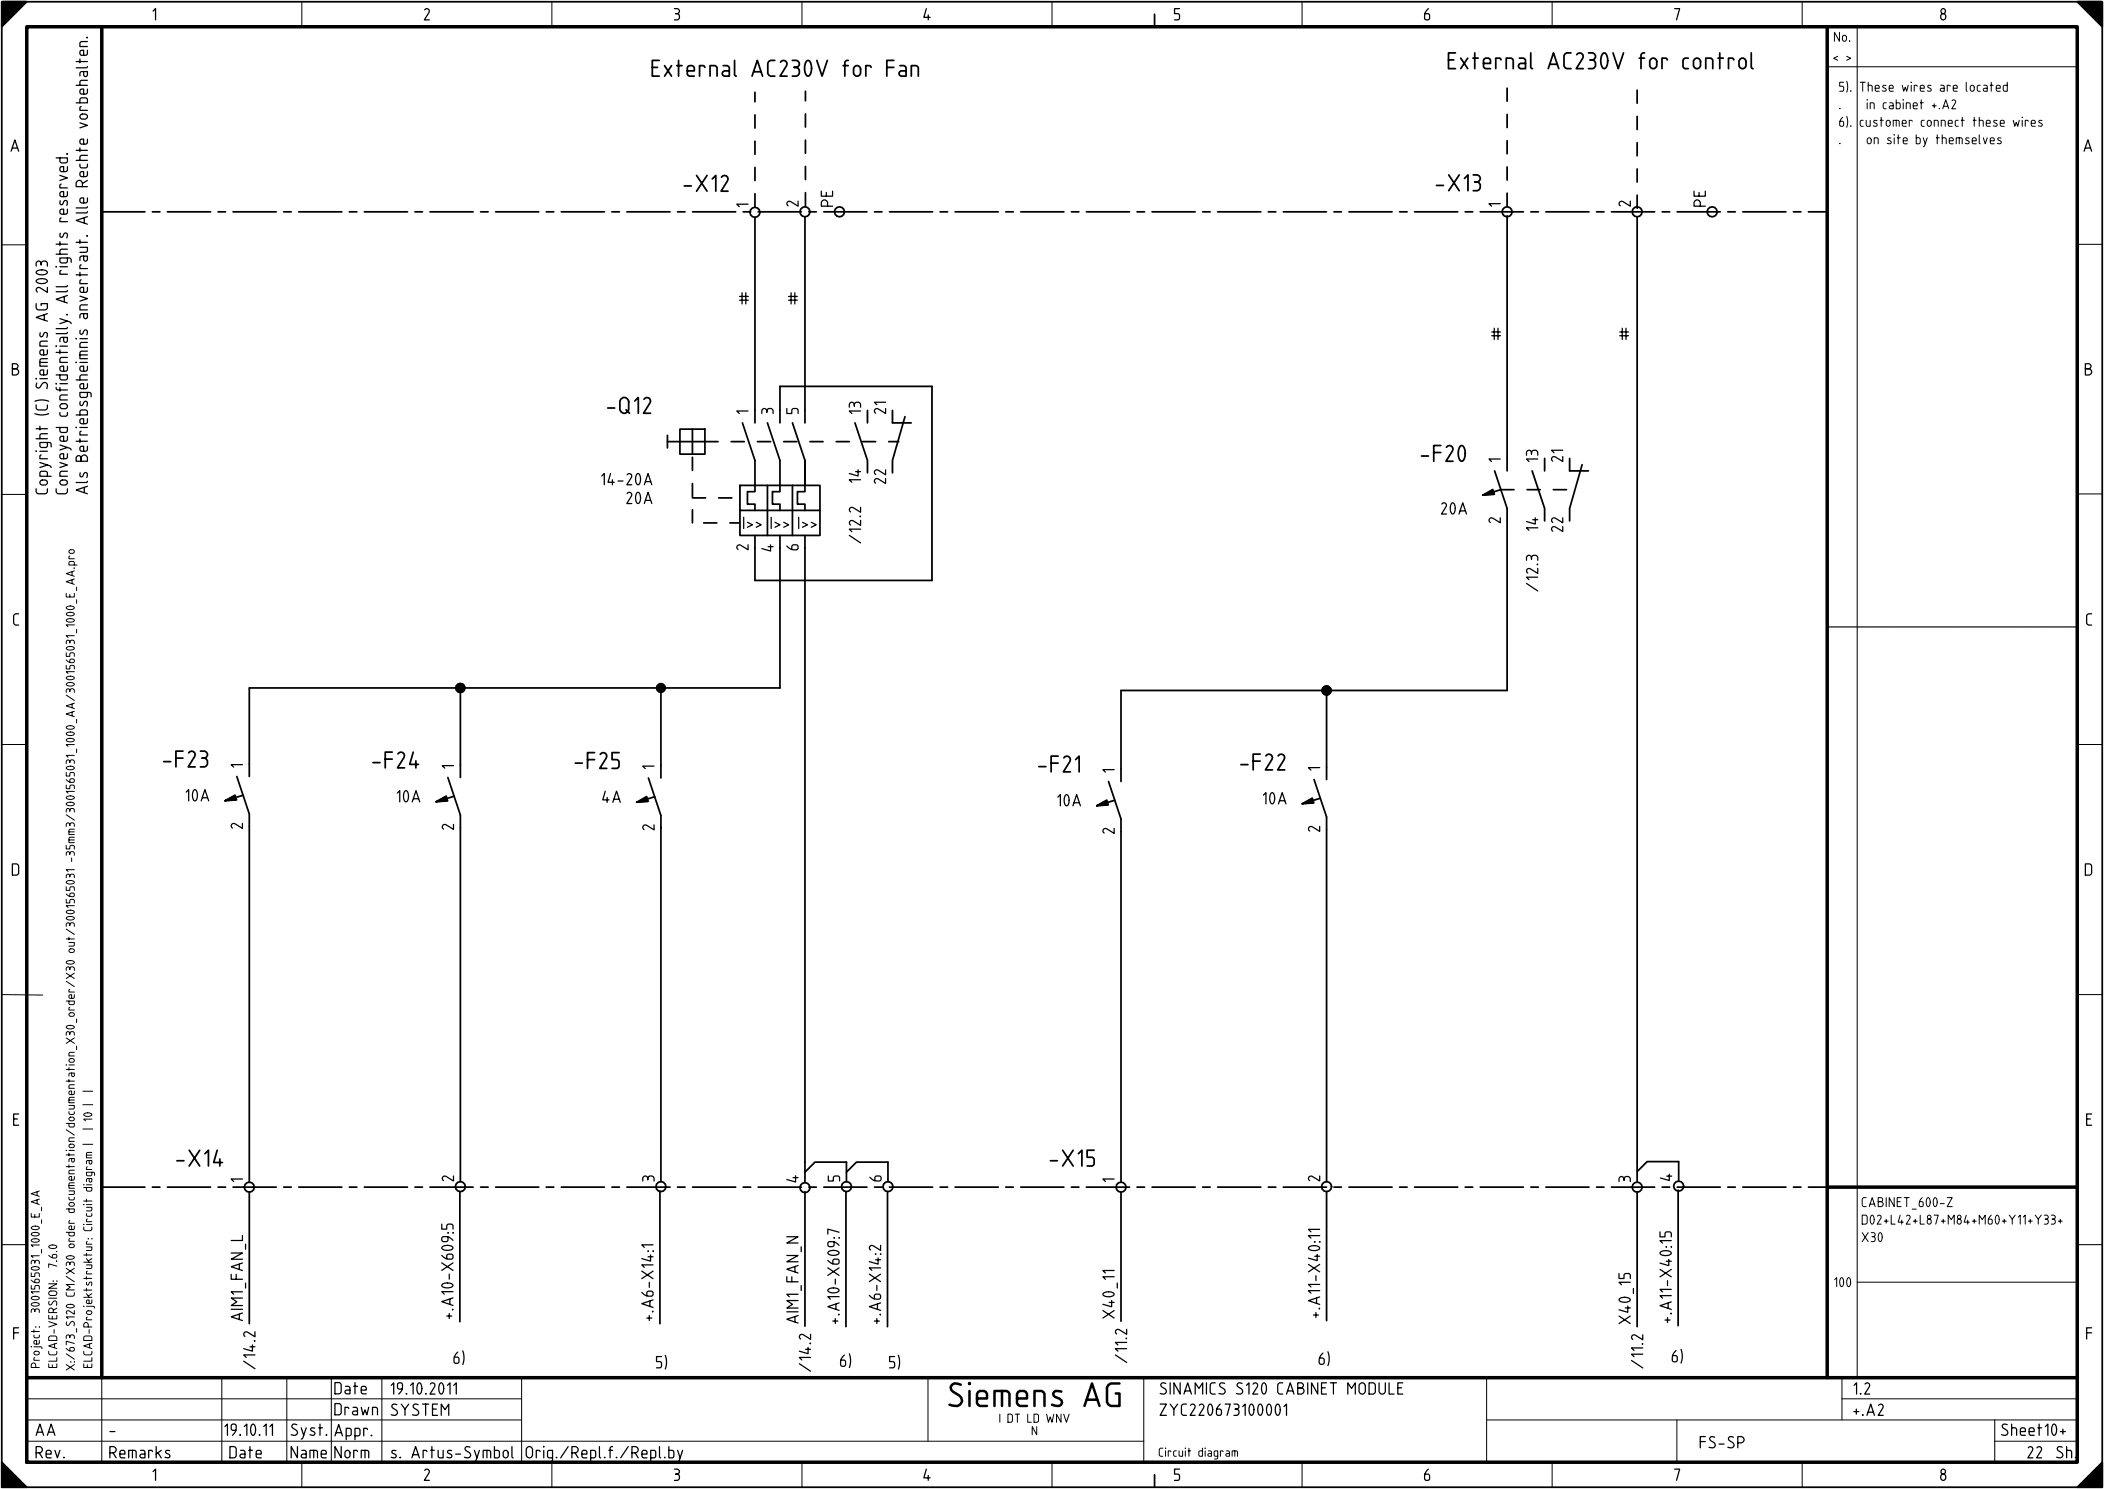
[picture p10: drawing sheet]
<svg xmlns="http://www.w3.org/2000/svg" width="421mm" height="298mm" viewBox="0 0 421 298" stroke-linecap="round" stroke-linejoin="round" font-family="sans-serif">
<g fill="none" stroke="#000" stroke-width=".35">
<path d="M.4 .3h420v297h-420zM.4 .3h5l-5 5zM.5 4.9h.1M.5 4.9h.2M.5 4.8h.2M.5 4.7h.3M.5 4.6h.4M.5 4.6h.5M.5 4.5h.5M.5 4.4h.6M.5 4.3h.7M.5 4.3h.8"/>
<path d="M.5 4.2h.8M.5 4.1h.9M.5 4h1M.5 3.9h1.1M.5 3.8h1.2M.5 3.8h1.3M.5 3.7h1.3M.5 3.6h1.4M.5 3.5h1.5M.5 3.5h1.6M.5 3.4h1.6M.5 3.3h1.7"/>
<path d="M.5 3.2h1.8M.5 3.2h1.9M.5 3.1h1.9M.5 3h2M.5 2.9h2.1M.5 2.9h2.2M.5 2.8h2.2M.5 2.7h2.3M.5 2.6h2.4M.5 2.6h2.5M.5 2.5h2.5M.5 2.4h2.6"/>
<path d="M.5 2.3h2.7M.5 2.3h2.8M.5 2.2h2.8M.5 2.1h2.9M.5 2h3M.5 2h3.1M.5 1.9h3.1M.5 1.8h3.2M.5 1.7h3.3M.5 1.7h3.4M.5 1.6h3.4M.5 1.5h3.5"/>
<path d="M.5 1.4h3.6M.5 1.3h3.7M.5 1.2h3.8M.5 1.2h3.9M.5 1.1h3.9M.5 1h4M.5 .9h4.1M.5 .9h4.2M.5 .8h4.2M.5 .7h4.3M.5 .6h4.4M.5 .6h4.5"/>
<path d="M.5 .5h4.5M.5 .4h4.6M.5 .3h4.7M151 18.5v1.8M161.1 18.2v2M230.9 2.9v2.4M301.4 17.6v2.6M327.4 18v2.6M415.4 .3h5v5zM415.5 .3h4.7M415.6 .4h4.6M415.7 .5h4.5"/>
<path d="M415.7 .6h4.5M415.8 .6h4.4M415.9 .7h4.3M416 .8h4.2M416 .9h4.2M416.1 .9h4.1M416.2 1h4M416.3 1.1h3.9M416.3 1.2h3.9M416.4 1.2h3.8M416.5 1.3h3.7M416.6 1.4h3.6"/>
<path d="M416.7 1.5h3.5M416.8 1.6h3.4M416.8 1.7h3.4M416.9 1.7h3.3M417 1.8h3.2M417.1 1.9h3.1M417.1 2h3.1M417.2 2h3M417.3 2.1h2.9M417.4 2.2h2.8M417.4 2.3h2.8M417.5 2.3h2.7"/>
<path d="M417.6 2.4h2.6M417.7 2.5h2.5M417.7 2.6h2.5M417.8 2.6h2.4M417.9 2.7h2.3M418 2.8h2.2M418 2.9h2.2M418.1 2.9h2.1M418.2 3h2M418.3 3.1h1.9M418.3 3.2h1.9M418.4 3.2h1.8"/>
<path d="M418.5 3.3h1.7M418.6 3.4h1.6M418.6 3.5h1.6M418.7 3.5h1.5M418.8 3.6h1.4M418.9 3.7h1.3M418.9 3.8h1.3M419 3.8h1.2M419.1 3.9h1.1M419.2 4h1M419.3 4.1h.9M419.4 4.2h.8"/>
<path d="M419.4 4.3h.8M419.5 4.3h.7M419.6 4.4h.6M419.7 4.5h.5M419.7 4.6h.5M419.8 4.6h.4M419.9 4.7h.3M420 4.8h.2M420 4.9h.2M420.1 4.9h.1M151 23v2.6M151 28.2v2.7"/>
<path d="M151 33.5v2.6M151 38.7v2.6M161.1 22.8v2.6M161.1 28v2.6M161.1 33.3v2.6M161.1 38.5v2.6M301.4 22.9v2.6M301.4 28.1v2.6M301.4 33.4v2.6M301.4 38.6v2.7M327.4 23.3v2.6M327.4 28.5v2.7"/>
<path d="M327.4 33.8v2.6M327.4 39v2.6M20.4 42.4h8.6M30.5 42.4h1.5M33.5 42.4h8.6M43.6 42.4h1.5M46.6 42.4h8.6M56.7 42.4h1.5M59.7 42.4h8.7M69.9 42.4h1.5M72.9 42.4h8.6M83 42.4h1.5"/>
<path d="M86 42.4h8.6M96.1 42.4h1.5M99.1 42.4h8.6M109.2 42.4h1.5M112.2 42.4h8.7M122.4 42.4h1.5M125.4 42.4h8.6M135.5 42.4h1.5M138.5 42.4h8.6M148.6 42.4h1.5M151 43.4v41.2M151.6 42.4h8.6"/>
<path d="M161 43.3v41.3M161.7 42.4h1.5M164.7 42.4h8.7M174.9 42.4h1.5M177.9 42.4h8.6M188 42.4h1.5M191 42.4h8.6M201.1 42.4h1.5M204.1 42.4h8.6M214.2 42.4h1.5M217.2 42.4h8.7M227.4 42.4h1.5"/>
<path d="M230.4 42.4h8.6M240.5 42.4h1.5M243.5 42.4h8.6M253.6 42.4h1.5M256.6 42.4h8.6M266.7 42.4h1.5M269.7 42.4h8.7M279.9 42.4h1.5M282.9 42.4h8.6M293 42.4h1.5M296 42.4h8.6M301.4 43.1v51"/>
<path d="M306.1 42.4h1.5M309.1 42.4h8.6M319.2 42.4h1.5M322.2 42.4h8.7M327.4 43.3v193.1M332.4 42.4h1.5M335.4 42.4h8.6M345.5 42.4h1.5M348.5 42.4h8.6M358.6 42.4h1.5M361.6 42.4h3.8M133.5 88.3h10.1"/>
<path d="M133.5 87v2.5M136 85.8h5v5h-5zM138.5 85.8v5M138.5 91.4v2.7M138.5 96.7v2.6M138.5 99.6h2.6M143.7 99.6h2.6M146.2 88.3h2.6M148 97h16v5h-16zM148.5 84.6l2.5 7.5v6.2h-1.5v2.5h1.5v1.2M151.5 88.3h2.6M153.5 84.6l2.5 7.5v6.2h-1.5v2.5h1.5v1.2"/>
<path d="M153.5 97v10.1M156 84.6v-7.4h30.4v38.8h-35.4v-8.9M156.7 88.3h2.6M158.5 84.6l2.5 7.5v6.2h-1.5v2.5h1.5v1.2M158.5 97v10.1M162 88.3h2.6M167.2 88.3h2.6M171 84.6l2.5 7.5v2.4M172.5 88.3h2.6M173.5 82v2.6M177.7 88.3h2M178.5 82v2.6h3.7"/>
<path d="M181 83.3l-2.5 8.8v2.4M296.5 99l2-1.1 .3 .9zM298.4 98l-.1 .1M298.4 98.1l-.5 .2M298.4 98.2l-.9 .3M298.5 98.3l-1.4 .4M298.5 98.5l-1.4 .4M298.6 98.6l-1 .3M298.6 98.7l-.5 .1M298.6 98.8h-.1M298.9 94.1l2.5 7.5v36.4h-77.2v18.2M302.7 97.9h-2.6l-3.6 1.1"/>
<path d="M305.4 97.9h2.6M306.4 94.1l2.5 7.5v2.6M308.9 91.6v2.5M310.6 97.9h2.6M313.9 91.6v2.5h3.7M316.4 92.9l-2.5 8.7v2.6M138.5 101.9v2.6M140.7 104.5h2.6M146 104.5h1.7M148 102v5.1h16v-5.1M156 107.1v30.4h-106.1v17.8M161 107.1v129.3"/>
<path d="M92.1 137.5v17.9M132.2 137.5v18.1M265.3 138v17.9M46.9 159.1h-.1M46.9 159.2l-.5 .2M46.9 159.3l-.9 .3M47 159.4l-1.4 .4M47 159.6l-1.4 .4M47.1 159.7l-1 .3M47.1 159.8l-.5 .1M47.1 159.9h-.1M47.4 155.3l2.5 7.5v73.6"/>
<path d="M48.6 159l-3.6 1.1M89.1 159.3h-.1M89.1 159.4l-.5 .2M89.1 159.5l-.9 .3M89.2 159.6l-1.4 .4M89.2 159.8l-1.4 .4M89.3 159.9l-1 .3M89.3 160l-.5 .2M89.6 155.4l2.5 7.5v73.3M90.8 159.2l-3.6 1.1M129.2 159.4h-.1M129.2 159.5l-.5 .2"/>
<path d="M129.2 159.6l-.9 .3M129.3 159.7l-1.4 .4M129.3 159.9l-1.4 .4M129.4 160l-1 .3M129.7 155.6l2.5 7.5v73.1M130.9 159.3l-3.6 1.1M221.7 156.2l2.5 7.5v72.7M222.9 160l-3.6 1.1M262.3 159.7h-.1M262.3 159.8l-.5 .2M262.3 159.9l-.9 .3M262.4 160l-1.4 .4"/>
<path d="M262.8 155.9l2.5 7.5v72.8M264 159.6l-3.6 1.1M45 160.1l2-1.1 .3 .9zM87.2 160.3l2-1.1 .3 .9zM89.3 160.1h-.1M127.3 160.4l2-1.1 .3 .9zM129.4 160.1l-.5 .1M129.4 160.2h-.1M219.3 161.1l2-1.1 .3 .9zM221.2 160.1l-.1 .1M221.2 160.2l-.5 .2M221.2 160.3l-.9 .3"/>
<path d="M221.3 160.4l-1.4 .4M221.3 160.6l-1.4 .4M221.4 160.7l-1 .3M221.4 160.8l-.5 .1M221.4 160.9h-.1M260.4 160.7l2-1.1 .3 .9zM262.4 160.2l-1.4 .4M262.5 160.3l-1 .3M262.5 160.4l-.5 .1M262.5 160.5h-.1M20.4 237.3h8.6M30.5 237.3h1.5"/>
<path d="M33.5 237.3h8.6M43.6 237.3h1.5M46.6 237.3h8.6M49.9 238.4v26.3M56.7 237.3h1.5M59.7 237.3h8.7M69.9 237.3h1.5M72.9 237.3h8.6M83 237.3h1.5M86 237.3h8.6M92 238.2v26M96.1 237.3h1.5"/>
<path d="M99.1 237.3h8.6M109.2 237.3h1.5M112.2 237.3h8.7M122.4 237.3h1.5M125.4 237.3h8.6M132 238.1v26.6M135.5 237.3h1.5M138.5 237.3h8.6M148.6 237.3h1.5M151.6 237.3h8.6M161 234.4l2-2h6.3v3.8M161 238.2v26.9"/>
<path d="M161.7 237.3h1.5M164.7 237.3h8.7M169.2 238.2v27.1M169.3 234.4l2-2h6.3v3.8M174.9 237.3h1.5M177.5 238.2v27.1M177.9 237.3h8.6M188 237.3h1.5M191 237.3h8.6M201.1 237.3h1.5M204.1 237.3h8.6M214.2 237.3h1.5"/>
<path d="M217.2 237.3h8.7M224.2 238.4v25.7M227.4 237.3h1.5M230.4 237.3h8.6M240.5 237.3h1.5M243.5 237.3h8.6M253.6 237.3h1.5M256.6 237.3h8.6M265.3 238.2v25.9M266.7 237.3h1.5M269.7 237.3h8.7M279.9 237.3h1.5"/>
<path d="M282.9 237.3h8.6M293 237.3h1.5M296 237.3h8.6M306.1 237.3h1.5M309.1 237.3h8.6M319.2 237.3h1.5M322.2 237.3h8.7M327.4 234.2l2-2h6.3v3.9M327.4 238.4v26.9M332.4 237.3h1.5M335.4 237.3h8.6M335.6 237.9v27.1"/>
<path d="M345.5 237.3h1.5M348.5 237.3h8.6M358.6 237.3h1.5M361.6 237.3h3.8M.4 292.4l5 4.9h-5zM.5 297.3h4.6M.5 297.2h4.5M.5 297.1h4.5M.5 297.1h4.4M.5 297h4.4M.5 297h4.3M.5 296.9h4.2"/>
<path d="M.5 296.8h4.2M.5 296.8h4.1M.5 296.7h4.1M.5 296.7h4M.5 296.6h3.9M.5 296.5h3.9M.5 296.5h3.8M.5 296.4h3.8M.5 296.4h3.7M.5 296.3h3.6M.5 296.2h3.6M.5 296.2h3.5"/>
<path d="M.5 296.1h3.5M.5 296.1h3.4M.5 296h3.4M.5 296h3.3M.5 295.9h3.3M.5 295.9h3.2M.5 295.8h3.1M.5 295.7h3.1M.5 295.7h3M.5 295.6h3M.5 295.6h2.9M.5 295.5h2.8"/>
<path d="M.5 295.4h2.8M.5 295.4h2.7M.5 295.3h2.7M.5 295.3h2.6M.5 295.2h2.5M.5 295.1h2.5M.5 295.1h2.4M.5 295h2.4M.5 295h2.3M.5 294.9h2.2M.5 294.8h2.2M.5 294.8h2.1"/>
<path d="M.5 294.7h2.1M.5 294.7h2M.5 294.6h1.9M.5 294.5h1.9M.5 294.5h1.8M.5 294.4h1.8M.5 294.4h1.7M.5 294.3h1.6M.5 294.2h1.6M.5 294.2h1.5M.5 294.1h1.5M.5 294.1h1.4"/>
<path d="M.5 294h1.3M.5 293.9h1.3M.5 293.9h1.2M.5 293.8h1.2M.5 293.8h1.1M.5 293.7h1M.5 293.6h1M.5 293.6h.9M.5 293.5h.9M.5 293.5h.8M.5 293.4h.8M.5 293.4h.7"/>
<path d="M.5 293.3h.7M.5 293.3h.6M.5 293.2h.5M.5 293.1h.5M.5 293.1h.4M.5 293h.4M.5 293h.3M.5 292.9h.2M.5 292.8h.2M.5 292.8h.1M.5 292.7h.1M230.9 294.8v2.5"/>
<path d="M415.4 297.3l5-4.9v4.9zM415.6 297.3h4.6M415.7 297.2h4.5M415.7 297.1h4.5M415.8 297.1h4.4M415.8 297h4.4M415.9 297h4.3M416 296.9h4.2M416 296.8h4.2M416.1 296.8h4.1M416.1 296.7h4.1M416.2 296.7h4"/>
<path d="M416.3 296.6h3.9M416.3 296.5h3.9M416.4 296.5h3.8M416.4 296.4h3.8M416.5 296.4h3.7M416.6 296.3h3.6M416.6 296.2h3.6M416.7 296.2h3.5M416.7 296.1h3.5M416.8 296.1h3.4M416.8 296h3.4M416.9 296h3.3"/>
<path d="M416.9 295.9h3.3M417 295.9h3.2M417.1 295.8h3.1M417.1 295.7h3.1M417.2 295.7h3M417.2 295.6h3M417.3 295.6h2.9M417.4 295.5h2.8M417.4 295.4h2.8M417.5 295.4h2.7M417.5 295.3h2.7M417.6 295.3h2.6"/>
<path d="M417.7 295.2h2.5M417.7 295.1h2.5M417.8 295.1h2.4M417.8 295h2.4M417.9 295h2.3M418 294.9h2.2M418 294.8h2.2M418.1 294.8h2.1M418.1 294.7h2.1M418.2 294.7h2M418.3 294.6h1.9M418.3 294.5h1.9"/>
<path d="M418.4 294.5h1.8M418.4 294.4h1.8M418.5 294.4h1.7M418.6 294.3h1.6M418.6 294.2h1.6M418.7 294.2h1.5M418.7 294.1h1.5M418.8 294.1h1.4M418.9 294h1.3M418.9 293.9h1.3M419 293.9h1.2M419 293.8h1.2"/>
<path d="M419.1 293.8h1.1M419.2 293.7h1M419.2 293.6h1M419.3 293.6h.9M419.3 293.5h.9M419.4 293.5h.8M419.4 293.4h.8M419.5 293.4h.7M419.5 293.3h.7M419.6 293.3h.6M419.7 293.2h.5M419.7 293.1h.5"/>
<path d="M419.8 293.1h.4M419.8 293h.4M419.9 293h.3M420 292.9h.2M420 292.8h.2M420.1 292.8h.1M420.1 292.7h.1"/>
<circle cx="151" cy="42.4" r="1"/>
<circle cx="161" cy="42.3" r="1"/>
<circle cx="167.9" cy="42.3" r="1"/>
<circle cx="301.4" cy="42.3" r="1"/>
<circle cx="327.4" cy="42.3" r="1"/>
<circle cx="342.4" cy="42.3" r="1"/>
<circle cx="92.1" cy="137.5" r=".63"/>
<circle cx="92.1" cy="137.5" r=".37"/>
<circle cx="92.1" cy="137.5" r=".87"/>
<circle cx="132.2" cy="137.5" r=".38"/>
<circle cx="132.2" cy="137.5" r=".63"/>
<circle cx="132.2" cy="137.5" r=".87"/>
<circle cx="265.3" cy="138.1" r=".63"/>
<circle cx="265.3" cy="138" r=".88"/>
<circle cx="265.3" cy="138" r=".37"/>
<circle cx="49.9" cy="237.4" r="1"/>
<circle cx="92.1" cy="237.2" r="1"/>
<circle cx="132.2" cy="237.2" r="1"/>
<circle cx="161" cy="237.4" r="1"/>
<circle cx="169.3" cy="237.2" r="1"/>
<circle cx="177.6" cy="237.2" r="1"/>
<circle cx="224.2" cy="237.4" r="1"/>
<circle cx="265.3" cy="237.2" r="1"/>
<circle cx="327.4" cy="237.4" r="1"/>
<circle cx="335.7" cy="237.1" r="1"/>
</g>
<path d="M5.4 5.3h410v287.1h-410zM20.4 5.3v270.1M365.4 5.3v270.1M365.4 237.3h50M5.4 275.4h410" fill="none" stroke="#000" stroke-width=".7"/>
<g fill="none" stroke="#000" stroke-width=".2">
<path d="M60.4 .3v5M110.4 .3v5M160.4 .3v5M210.4 .3v5M260.4 .3v5M310.4 .3v5M360.4 .3v5M365.4 13.3h50M371.4 5.3v270.1M.4 48.9h5M415.4 48.8h5M.4 98.8h5"/>
<path d="M415.4 98.7h5M365.4 125.3h.1M365.5 125.3h.1M365.6 125.3h.1M365.7 125.3h.1M365.8 125.3h.1M365.9 125.3h.1M366 125.3h.1M366.1 125.3h.1M366.2 125.3h.1M366.3 125.3h.1M366.4 125.3h.1"/>
<path d="M366.5 125.3h.1M366.6 125.3h.1M366.7 125.3h.1M366.8 125.3h.1M366.9 125.3h.1M367 125.3h.1M367.1 125.3h.1M367.2 125.3h.1M367.3 125.3h.1M367.4 125.3h.1M367.5 125.3h.1M367.6 125.3h.1"/>
<path d="M367.7 125.3h.1M367.8 125.3h.1M367.9 125.3h.1M368 125.3h.1M368.1 125.3h.1M368.2 125.3h.1M368.3 125.3h.1M368.4 125.3h.1M368.5 125.3h.1M368.6 125.3h.1M368.7 125.3h.1M368.8 125.3h.1"/>
<path d="M368.9 125.3h.1M369 125.3h.1M369.1 125.3h.1M369.2 125.3h.1M369.3 125.3h.1M369.4 125.3h.1M369.5 125.3h.1M369.6 125.3h.1M369.7 125.3h.1M369.8 125.3h.1M369.9 125.3h.1M370 125.3h.1"/>
<path d="M370.1 125.3h.1M370.2 125.3h.1M370.3 125.3h.1M370.4 125.3h.1M370.5 125.3h.1M370.6 125.3h.1M370.7 125.3h.1M370.8 125.3h.1M370.9 125.3h.1M371 125.3h.1M371.1 125.3h.1M371.2 125.3h.1"/>
<path d="M371.3 125.3h.1M371.4 125.3h.1M371.5 125.3h.1M371.6 125.3h.1M371.7 125.3h.1M371.8 125.3h.1M371.9 125.3h.1M372 125.3h.1M372.1 125.3h.1M372.2 125.3h.1M372.3 125.3h.1M372.4 125.3h.1"/>
<path d="M372.5 125.3h.1M372.6 125.3h.1M372.7 125.3h.1M372.8 125.3h.1M372.9 125.3h.1M373 125.3h.1M373.1 125.3h.1M373.2 125.3h.1M373.3 125.3h.1M373.4 125.3h.1M373.5 125.3h.1M373.6 125.3h.1"/>
<path d="M373.7 125.3h.1M373.8 125.3h.1M373.9 125.3h.1M374 125.3h.1M374.1 125.3h.1M374.2 125.3h.1M374.3 125.3h.1M374.4 125.3h.1M374.5 125.3h.1M374.6 125.3h.1M374.7 125.3h.1M374.8 125.3h.1"/>
<path d="M374.9 125.3h.1M375 125.3h.1M375.1 125.3h.1M375.2 125.3h.1M375.3 125.3h.1M375.4 125.3h.1M375.5 125.3h.1M375.6 125.3h.1M375.7 125.3h.1M375.8 125.3h.1M375.9 125.3h.1M376 125.3h.1"/>
<path d="M376.1 125.3h.1M376.2 125.3h.1M376.3 125.3h.1M376.4 125.3h.1M376.5 125.3h.1M376.6 125.3h.1M376.7 125.3h.1M376.8 125.3h.1M376.9 125.3h.1M377 125.3h.1M377.1 125.3h.1M377.2 125.3h.1"/>
<path d="M377.3 125.3h.1M377.4 125.3h.1M377.5 125.3h.1M377.6 125.3h.1M377.7 125.3h.1M377.8 125.3h.1M377.9 125.3h.1M378 125.3h.1M378.1 125.3h.1M378.2 125.3h.1M378.3 125.3h.1M378.4 125.3h.1"/>
<path d="M378.5 125.3h.1M378.6 125.3h.1M378.7 125.3h.1M378.8 125.3h.1M378.9 125.3h.1M379 125.3h.1M379.1 125.3h.1M379.2 125.3h.1M379.3 125.3h.1M379.4 125.3h.1M379.5 125.3h.1M379.6 125.3h.1"/>
<path d="M379.7 125.3h.1M379.8 125.3h.1M379.9 125.3h.1M380 125.3h.1M380.1 125.3h.1M380.2 125.3h.1M380.3 125.3h.1M380.4 125.3h.1M380.5 125.3h.1M380.6 125.3h.1M380.7 125.3h.1M380.8 125.3h.1"/>
<path d="M380.9 125.3h.1M381 125.3h.1M381.1 125.3h.1M381.2 125.3h.1M381.3 125.3h.1M381.4 125.3h.1M381.5 125.3h.1M381.6 125.3h.1M381.7 125.3h.1M381.8 125.3h.1M381.9 125.3h.1M382 125.3h.1"/>
<path d="M382.1 125.3h.1M382.2 125.3h.1M382.3 125.3h.1M382.4 125.3h.1M382.5 125.3h.1M382.6 125.3h.1M382.7 125.3h.1M382.8 125.3h.1M382.9 125.3h.1M383 125.3h.1M383.1 125.3h.1M383.2 125.3h.1"/>
<path d="M383.3 125.3h.1M383.4 125.3h.1M383.5 125.3h.1M383.6 125.3h.1M383.7 125.3h.1M383.8 125.3h.1M383.9 125.3h.1M384 125.3h.1M384.1 125.3h.1M384.2 125.3h.1M384.3 125.3h.1M384.4 125.3h.1"/>
<path d="M384.5 125.3h.1M384.6 125.3h.1M384.7 125.3h.1M384.8 125.3h.1M384.9 125.3h.1M385 125.3h.1M385.1 125.3h.1M385.2 125.3h.1M385.3 125.3h.1M385.4 125.3h.1M385.5 125.3h.1M385.6 125.3h.1"/>
<path d="M385.7 125.3h.1M385.8 125.3h.1M385.9 125.3h.1M386 125.3h.1M386.1 125.3h.1M386.2 125.3h.1M386.3 125.3h.1M386.4 125.3h.1M386.5 125.3h.1M386.6 125.3h.1M386.7 125.3h.1M386.8 125.3h.1"/>
<path d="M386.9 125.3h.1M387 125.3h.1M387.1 125.3h.1M387.2 125.3h.1M387.3 125.3h.1M387.4 125.3h.1M387.5 125.3h.1M387.6 125.3h.1M387.7 125.3h.1M387.8 125.3h.1M387.9 125.3h.1M388 125.3h.1"/>
<path d="M388.1 125.3h.1M388.2 125.3h.1M388.3 125.3h.1M388.4 125.3h.1M388.5 125.3h.1M388.6 125.3h.1M388.7 125.3h.1M388.8 125.3h.1M388.9 125.3h.1M389 125.3h.1M389.1 125.3h.1M389.2 125.3h.1"/>
<path d="M389.3 125.3h.1M389.4 125.3h.1M389.5 125.3h.1M389.6 125.3h.1M389.7 125.3h.1M389.8 125.3h.1M389.9 125.3h.1M390 125.3h.1M390.1 125.3h.1M390.2 125.3h.1M390.3 125.3h.1M390.4 125.3h.1"/>
<path d="M390.5 125.3h.1M390.6 125.3h.1M390.7 125.3h.1M390.8 125.3h.1M390.9 125.3h.1M391 125.3h.1M391.1 125.3h.1M391.2 125.3h.1M391.3 125.3h.1M391.4 125.3h.1M391.5 125.3h.1M391.6 125.3h.1"/>
<path d="M391.7 125.3h.1M391.8 125.3h.1M391.9 125.3h.1M392 125.3h.1M392.1 125.3h.1M392.2 125.3h.1M392.3 125.3h.1M392.4 125.3h.1M392.5 125.3h.1M392.6 125.3h.1M392.7 125.3h.1M392.8 125.3h.1"/>
<path d="M392.9 125.3h.1M393 125.3h.1M393.1 125.3h.1M393.2 125.3h.1M393.3 125.3h.1M393.4 125.3h.1M393.5 125.3h.1M393.6 125.3h.1M393.7 125.3h.1M393.8 125.3h.1M393.9 125.3h.1M394 125.3h.1"/>
<path d="M394.1 125.3h.1M394.2 125.3h.1M394.3 125.3h.1M394.4 125.3h.1M394.5 125.3h.1M394.6 125.3h.1M394.7 125.3h.1M394.8 125.3h.1M394.9 125.3h.1M395 125.3h.1M395.1 125.3h.1M395.2 125.3h.1"/>
<path d="M395.3 125.3h.1M395.4 125.3h.1M395.5 125.3h.1M395.6 125.3h.1M395.7 125.3h.1M395.8 125.3h.1M395.9 125.3h.1M396 125.3h.1M396.1 125.3h.1M396.2 125.3h.1M396.3 125.3h.1M396.4 125.3h.1"/>
<path d="M396.5 125.3h.1M396.6 125.3h.1M396.7 125.3h.1M396.8 125.3h.1M396.9 125.3h.1M397 125.3h.1M397.1 125.3h.1M397.2 125.3h.1M397.3 125.3h.1M397.4 125.3h.1M397.5 125.3h.1M397.6 125.3h.1"/>
<path d="M397.7 125.3h.1M397.8 125.3h.1M397.9 125.3h.1M398 125.3h.1M398.1 125.3h.1M398.2 125.3h.1M398.3 125.3h.1M398.4 125.3h.1M398.5 125.3h.1M398.6 125.3h.1M398.7 125.3h.1M398.8 125.3h.1"/>
<path d="M398.9 125.3h.1M399 125.3h.1M399.1 125.3h.1M399.2 125.3h.1M399.3 125.3h.1M399.4 125.3h.1M399.5 125.3h.1M399.6 125.3h.1M399.7 125.3h.1M399.8 125.3h.1M399.9 125.3h.1M400 125.3h.1"/>
<path d="M400.1 125.3h.1M400.2 125.3h.1M400.3 125.3h.1M400.4 125.3h.1M400.5 125.3h.1M400.6 125.3h.1M400.7 125.3h.1M400.8 125.3h.1M400.9 125.3h.1M401 125.3h.1M401.1 125.3h.1M401.2 125.3h.1"/>
<path d="M401.3 125.3h.1M401.4 125.3h.1M401.5 125.3h.1M401.6 125.3h.1M401.7 125.3h.1M401.8 125.3h.1M401.9 125.3h.1M402 125.3h.1M402.1 125.3h.1M402.2 125.3h.1M402.3 125.3h.1M402.4 125.3h.1"/>
<path d="M402.5 125.3h.1M402.6 125.3h.1M402.7 125.3h.1M402.8 125.3h.1M402.9 125.3h.1M403 125.3h.1M403.1 125.3h.1M403.2 125.3h.1M403.3 125.3h.1M403.4 125.3h.1M403.5 125.3h.1M403.6 125.3h.1"/>
<path d="M403.7 125.3h.1M403.8 125.3h.1M403.9 125.3h.1M404 125.3h.1M404.1 125.3h.1M404.2 125.3h.1M404.3 125.3h.1M404.4 125.3h.1M404.5 125.3h.1M404.6 125.3h.1M404.7 125.3h.1M404.8 125.3h.1"/>
<path d="M404.9 125.3h.1M405 125.3h.1M405.1 125.3h.1M405.2 125.3h.1M405.3 125.3h.1M405.4 125.3h.1M405.5 125.3h.1M405.6 125.3h.1M405.7 125.3h.1M405.8 125.3h.1M405.9 125.3h.1M406 125.3h.1"/>
<path d="M406.1 125.3h.1M406.2 125.3h.1M406.3 125.3h.1M406.4 125.3h.1M406.5 125.3h.1M406.6 125.3h.1M406.7 125.3h.1M406.8 125.3h.1M406.9 125.3h.1M407 125.3h.1M407.1 125.3h.1M407.2 125.3h.1"/>
<path d="M407.3 125.3h.1M407.4 125.3h.1M407.5 125.3h.1M407.6 125.3h.1M407.7 125.3h.1M407.8 125.3h.1M407.9 125.3h.1M408 125.3h.1M408.1 125.3h.1M408.2 125.3h.1M408.3 125.3h.1M408.4 125.3h.1"/>
<path d="M408.5 125.3h.1M408.6 125.3h.1M408.7 125.3h.1M408.8 125.3h.1M408.9 125.3h.1M409 125.3h.1M409.1 125.3h.1M409.2 125.3h.1M409.3 125.3h.1M409.4 125.3h.1M409.5 125.3h.1M409.6 125.3h.1"/>
<path d="M409.7 125.3h.1M409.8 125.3h.1M409.9 125.3h.1M410 125.3h.1M410.1 125.3h.1M410.2 125.3h.1M410.3 125.3h.1M410.4 125.3h.1M410.5 125.3h.1M410.6 125.3h.1M410.7 125.3h.1M410.8 125.3h.1"/>
<path d="M410.9 125.3h.1M411 125.3h.1M411.1 125.3h.1M411.2 125.3h.1M411.3 125.3h.1M411.4 125.3h.1M411.5 125.3h.1M411.6 125.3h.1M411.7 125.3h.1M411.8 125.3h.1M411.9 125.3h.1M412 125.3h.1"/>
<path d="M412.1 125.3h.1M412.2 125.3h.1M412.3 125.3h.1M412.4 125.3h.1M412.5 125.3h.1M412.6 125.3h.1M412.7 125.3h.1M412.8 125.3h.1M412.9 125.3h.1M413 125.3h.1M413.1 125.3h.1M413.2 125.3h.1"/>
<path d="M413.3 125.3h.1M413.4 125.3h.1M413.5 125.3h.1M413.6 125.3h.1M413.7 125.3h.1M413.8 125.3h.1M413.9 125.3h.1M414 125.3h.1M414.1 125.3h.1M414.2 125.3h.1M414.3 125.3h.1M414.4 125.3h.1"/>
<path d="M414.5 125.3h.1M414.6 125.3h.1M414.7 125.3h.1M414.8 125.3h.1M414.9 125.3h.1M415 125.3h.1M415.1 125.3h.1M415.2 125.3h.1M415.3 125.3h.1M.4 148.9h5M415.4 148.9h5M.4 198.9h8.2"/>
<path d="M415.4 198.9h5M.4 248.8h5M371.4 256.3h44M415.4 248.8h5M5.4 279.7h98.9M20.4 275.4v17M44.4 275.4v17M57.4 275.4v17M66.3 275.4v17M76.4 275.4v17M104.3 275.4v17M185.6 275.4v12.7"/>
<path d="M228.7 275.4v17M297.3 275.4v17M368.3 275.4v8.5M368.3 279.7h47.1M5.4 283.9h98.9M5.4 288.1h223.3M60.4 292.4v4.9M110.4 292.4v4.9M160.4 292.4v4.9M210.4 292.4v4.9M260.4 292.4v4.9M297.3 283.9h118.1"/>
<path d="M310.4 292.4v4.9M335.3 283.9v8.5M360.4 292.4v4.9M398.8 288.1h16.6M398.9 283.8v8.6"/>
</g>
<text font-size="5" x="189.6" y="281.4">Siemens AG</text>
<g font-size="3.5">
<text x="130.3" y="15.4">External AC230V for Fan</text>
<text x="289.5" y="13.9">External AC230V for control</text>
<text x="136.7" y="38.4">-X12</text>
<text x="287.1" y="38.3">-X13</text>
<text x="121.3" y="82.8">-Q12</text>
<text x="284.1" y="92.4">-F20</text>
<text x="32.6" y="153.5">-F23</text>
<text x="74.4" y="153.7">-F24</text>
<text x="114.9" y="153.8">-F25</text>
<text x="207.6" y="154.5">-F21</text>
<text x="248" y="154.1">-F22</text>
<text x="35.2" y="233.3">-X14</text>
<text x="209.9" y="233.3">-X15</text>
</g>
<g font-size="2.5">
<text x="30.5" y="4.1">1</text>
<text x="84.7" y="4.1">2</text>
<text x="134.7" y="4.1">3</text>
<text x="184.6" y="4.1">4</text>
<text x="234.7" y="4.1">5</text>
<text x="284.7" y="4.1">6</text>
<text x="334.7" y="4.1">7</text>
<text x="387.9" y="4.1">8</text>
<text x="2.1" y="30.3">A</text>
<text x="416.6" y="30.3">A</text>
<text x="149.7" y="41.4" transform="rotate(-90 149.7 41.4)">1</text>
<text x="159.7" y="41.3" transform="rotate(-90 159.7 41.3)">2</text>
<text x="166.6" y="41.3" transform="rotate(-90 166.6 41.3)">PE</text>
<text x="300.1" y="41.3" transform="rotate(-90 300.1 41.3)">1</text>
<text x="326.1" y="41.3" transform="rotate(-90 326.1 41.3)">2</text>
<text x="341.1" y="41.3" transform="rotate(-90 341.1 41.3)">PE</text>
<text x="147.8" y="60.9">#</text>
<text x="157.6" y="60.9">#</text>
<text x="298.2" y="68">#</text>
<text x="323.8" y="68">#</text>
<text x="2.4" y="75.1">B</text>
<text x="416.9" y="75.1">B</text>
<text x="149.7" y="82.8" transform="rotate(-90 149.7 82.8)">1</text>
<text x="154.7" y="82.8" transform="rotate(-90 154.7 82.8)">3</text>
<text x="159.7" y="82.8" transform="rotate(-90 159.7 82.8)">5</text>
<text x="172.2" y="82.8" transform="rotate(-90 172.2 82.8)">13</text>
<text x="177.2" y="82.8" transform="rotate(-90 177.2 82.8)">21</text>
<text x="300.1" y="92.4" transform="rotate(-90 300.1 92.4)">1</text>
<text x="307.6" y="92.4" transform="rotate(-90 307.6 92.4)">13</text>
<text x="312.6" y="92.4" transform="rotate(-90 312.6 92.4)">21</text>
<text x="9.6" y="98.8" transform="rotate(-90 9.6 98.8)">Copyright (C) Siemens AG 2003</text>
<text x="13.6" y="98.8" transform="rotate(-90 13.6 98.8)">Conveyed confidentially. All rights reserved.</text>
<text x="17.6" y="98.8" transform="rotate(-90 17.6 98.8)">Als Betriebsgeheimnis anvertraut. Alle Rechte vorbehalten.</text>
<text x="120.2" y="97">14-20A</text>
<text x="125.2" y="100.8">20A</text>
<text x="172.2" y="96.5" transform="rotate(-90 172.2 96.5)">14</text>
<text x="177.2" y="96.8" transform="rotate(-90 177.2 96.8)">22</text>
<text x="148.6" y="105.8">I&gt;&gt;</text>
<text x="154.1" y="105.8">I&gt;&gt;</text>
<text x="159.6" y="105.8">I&gt;&gt;</text>
<text x="288.1" y="102.9">20A</text>
<text x="300.1" y="104.6" transform="rotate(-90 300.1 104.6)">2</text>
<text x="307.6" y="106.2" transform="rotate(-90 307.6 106.2)">14</text>
<text x="312.6" y="106.4" transform="rotate(-90 312.6 106.4)">22</text>
<text x="149.7" y="110" transform="rotate(-90 149.7 110)">2</text>
<text x="154.7" y="110.3" transform="rotate(-90 154.7 110.3)">4</text>
<text x="159.7" y="110" transform="rotate(-90 159.7 110)">6</text>
<text x="172.2" y="108.7" transform="rotate(-90 172.2 108.7)">/12.2</text>
<text x="307.6" y="118.3" transform="rotate(-90 307.6 118.3)">/12.3</text>
<text x="2.6" y="125.1">C</text>
<text x="417.1" y="125.1">C</text>
<text x="48.6" y="153.5" transform="rotate(-90 48.6 153.5)">1</text>
<text x="90.8" y="153.7" transform="rotate(-90 90.8 153.7)">1</text>
<text x="130.9" y="153.8" transform="rotate(-90 130.9 153.8)">1</text>
<text x="222.9" y="154.5" transform="rotate(-90 222.9 154.5)">1</text>
<text x="264" y="154.1" transform="rotate(-90 264 154.1)">1</text>
<text x="37.1" y="160.2">10A</text>
<text x="79.3" y="160.5">10A</text>
<text x="120.4" y="160.5">4A</text>
<text x="211.4" y="161.2">10A</text>
<text x="252.5" y="160.8">10A</text>
<text x="48.6" y="165.7" transform="rotate(-90 48.6 165.7)">2</text>
<text x="90.8" y="166" transform="rotate(-90 90.8 166)">2</text>
<text x="130.9" y="166" transform="rotate(-90 130.9 166)">2</text>
<text x="222.9" y="166.8" transform="rotate(-90 222.9 166.8)">2</text>
<text x="264" y="166.3" transform="rotate(-90 264 166.3)">2</text>
<text x="2.4" y="175.1">D</text>
<text x="416.9" y="175.1">D</text>
<text x="2.6" y="225.1">E</text>
<text x="417.1" y="225.1">E</text>
<text x="48.6" y="236.4" transform="rotate(-90 48.6 236.4)">1</text>
<text x="90.8" y="236.2" transform="rotate(-90 90.8 236.2)">2</text>
<text x="130.9" y="236.2" transform="rotate(-90 130.9 236.2)">3</text>
<text x="159.7" y="236.4" transform="rotate(-90 159.7 236.4)">4</text>
<text x="168" y="236.2" transform="rotate(-90 168 236.2)">5</text>
<text x="176.3" y="236.2" transform="rotate(-90 176.3 236.2)">6</text>
<text x="222.9" y="236.4" transform="rotate(-90 222.9 236.4)">1</text>
<text x="264" y="236.2" transform="rotate(-90 264 236.2)">2</text>
<text x="326.1" y="236.4" transform="rotate(-90 326.1 236.4)">3</text>
<text x="334.4" y="236.1" transform="rotate(-90 334.4 236.1)">4</text>
<text x="90.7" y="263.8" transform="rotate(-90 90.7 263.8)">+.A10-X609:5</text>
<text x="222.9" y="263.6" transform="rotate(-90 222.9 263.6)">X40_11</text>
<text x="264" y="263.5" transform="rotate(-90 264 263.5)">+.A11-X40:11</text>
<text x="2.6" y="267.9">F</text>
<text x="48.6" y="264.1" transform="rotate(-90 48.6 264.1)">AIM1_FAN_L</text>
<text x="130.7" y="264.1" transform="rotate(-90 130.7 264.1)">+.A6-X14:1</text>
<text x="159.7" y="264.7" transform="rotate(-90 159.7 264.7)">AIM1_FAN_N</text>
<text x="167.9" y="264.7" transform="rotate(-90 167.9 264.7)">+.A10-X609:7</text>
<text x="176.2" y="264.7" transform="rotate(-90 176.2 264.7)">+.A6-X14:2</text>
<text x="326.1" y="264.7" transform="rotate(-90 326.1 264.7)">X40_15</text>
<text x="334.3" y="264.5" transform="rotate(-90 334.3 264.5)">+.A11-X40:15</text>
<text x="417.1" y="267.9">F</text>
<text x="51.1" y="273.8" transform="rotate(-90 51.1 273.8)">/14.2</text>
<text x="90.7" y="272.7">6)</text>
<text x="131.2" y="273.6">5)</text>
<text x="162.2" y="274.3" transform="rotate(-90 162.2 274.3)">/14.2</text>
<text x="168" y="273.3">6)</text>
<text x="177.8" y="273.6">5)</text>
<text x="225.4" y="272.5" transform="rotate(-90 225.4 272.5)">/11.2</text>
<text x="263.7" y="272.9">6)</text>
<text x="328.6" y="273.6" transform="rotate(-90 328.6 273.6)">/11.2</text>
<text x="334.3" y="272.4">6)</text>
<text x="66.9" y="278.8">Date</text>
<text x="78.1" y="278.8">19.10.2011</text>
<text x="231.9" y="278.8">SINAMICS S120 CABINET MODULE</text>
<text x="370.6" y="278.8">1.2</text>
<text x="7.1" y="287.1">AA</text>
<text x="21.9" y="287.1">-</text>
<text x="44.9" y="287.1">19.10.11</text>
<text x="58.1" y="287.1">Syst.</text>
<text x="66.9" y="283">Drawn</text>
<text x="66.9" y="287.2">Appr.</text>
<text x="78.1" y="283.1">SYSTEM</text>
<text x="231.9" y="283.1">ZYC220673100001</text>
<text x="370.6" y="283.1">+.A2</text>
<text x="400.1" y="287.1">Sheet10+</text>
<text x="7.1" y="291.6">Rev.</text>
<text x="21.9" y="291.6">Remarks</text>
<text x="45.9" y="291.6">Date</text>
<text x="58.1" y="291.6">Name</text>
<text x="66.9" y="291.6">Norm</text>
<text x="78.1" y="291.6">s. Artus-Symbol</text>
<text x="105.1" y="291.6">Orig./Repl.f./Repl.by</text>
<text x="339.9" y="289.6">FS-SP</text>
<text x="405.4" y="291.6">22</text>
<text x="411.1" y="291.6">Sh.</text>
<text x="30.5" y="296.1">1</text>
<text x="84.7" y="296.1">2</text>
<text x="134.7" y="296.1">3</text>
<text x="184.6" y="296.1">4</text>
<text x="234.7" y="296.1">5</text>
<text x="284.7" y="296.1">6</text>
<text x="334.7" y="296.1">7</text>
<text x="387.9" y="296.1">8</text>
</g>
<g font-size="2">
<text x="366.7" y="8.4">No.</text>
<text x="366.6" y="12.4">&lt; &gt;</text>
<text x="367.8" y="18.3">5). These wires are located</text>
<text x="367.8" y="21.9">.</text>
<text x="373.3" y="21.9">in cabinet +.A2</text>
<text x="367.8" y="25.4">6). customer connect these wires</text>
<text x="367.8" y="28.9">.</text>
<text x="373.3" y="28.9">on site by themselves</text>
<text x="372.3" y="241.3">CABINET_600-Z</text>
<text x="372.3" y="244.8">D02+L42+L87+M84+M60+Y11+Y33+</text>
<text x="372.3" y="248.3">X30</text>
<text x="366.8" y="257.3">100</text>
</g>
<g font-size="1.8">
<text x="18.5" y="218.3" transform="rotate(-90 18.5 218.3)">|</text>
<text x="18.5" y="225.8" transform="rotate(-90 18.5 225.8)">| 10 |</text>
<text x="11.5" y="253.5" transform="rotate(-90 11.5 253.5)">7.6.0</text>
<text x="8" y="262.5" transform="rotate(-90 8 262.5)">3001565031_1000_E_AA</text>
<text x="8" y="273.5" transform="rotate(-90 8 273.5)">Project:</text>
<text x="11.5" y="273.5" transform="rotate(-90 11.5 273.5)">ELCAD-VERSION:</text>
<text x="15" y="274" transform="rotate(-90 15 274)">X:/673_S120 CM/X30 order documentation/documentation_X30_order/X30 out/3001565031 -35mm3/3001565031_1000_AA/3001565031_1000_E_AA.pro</text>
<text x="18.5" y="273.5" transform="rotate(-90 18.5 273.5)">ELCAD-Projektstruktur: Circuit diagram |</text>
<text x="199.8" y="284.4">I DT LD WNV</text>
<text x="206.3" y="286.9">N</text>
<text x="231.7" y="291.2">Circuit diagram</text>
</g>
</svg>
